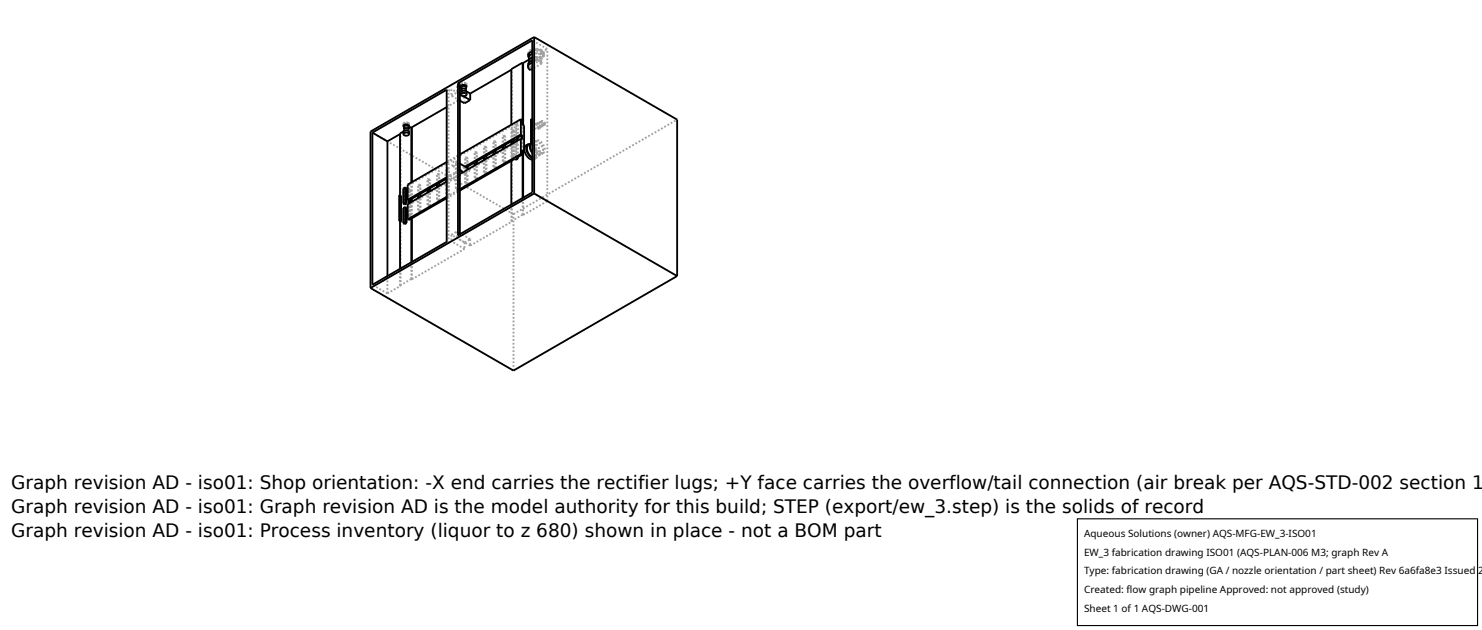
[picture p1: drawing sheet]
<svg xmlns="http://www.w3.org/2000/svg" width="212mm" height="90mm" viewBox="0 0 212 90" stroke-linecap="round" stroke-linejoin="round" font-family="sans-serif">
<g fill="none" stroke="#a0a0a0" stroke-width=".26" stroke-dasharray=".3 .3" stroke-linecap="butt">
<path d="M57.1 19.1h.1M57.2 19.1h-.1M57.6 17.7l.1 .1 .3 .1h.3l.1-.2M57.6 17.7v.3M57.6 18.8l.7-.4M57.7 17.8l.2-.2h.3M57.7 18.1l.3 .1 .3-.1M57.7 17.9v-.1M57.7 17.7l.2-.1h.3M57.7 17.7l.2-.2 .3 .1M57.7 18.8l.2-.1h.3M57.7 18.5l.2-.2h.3"/>
<path d="M57.7 18.1l.2-.2 .3 .1M57.7 18.8v-.1M57.7 18.5v-.1M57.7 18.1v-.1M58.2 18.7l.1 .1M58.2 18.3l.1 .2M58.2 18l.1 .1M58.2 17.6l.1 .1M58.2 17.6l.1 .2M58.3 17.5h-.4l-.3 .2M58.3 18.8l-.2 .2-.4-.2M58.3 18.5l-.3 .1-.3-.1"/>
<path d="M58.3 18.1l-.3 .2-.3-.2M58.3 17.7l-.3 .2-.3-.2M58.3 18.8v-.1M58.3 18.5v-.1M58.3 18.1v-.1M58.3 17.9v-.1M58.3 18.5l-.3 .2-.3-.2M58.3 17.8l-.3 .1-.3-.1M58.4 17.7l-.1-.2M58.4 18.8l-.1 .2-.3 .1-.3-.1-.1-.2M58.4 17.7v.3M63.8 15.3l2.6-1.5"/>
<path d="M64.1 13l.4-.3M64.1 13l-.3-.2M64.5 12.7v1M64.5 13.7l.8-.5M65.3 12.3v.9M65.3 12.3l.4-.3M65.7 14.4l-1.2-.7M65.7 13.4l-.4-.2M65.7 12.5l-.4-.2M65.8 12l.1 .2 .3 .1 .3-.1 .1-.2M65.8 12v.4M65.9 12.1l.2-.2 .4 .1"/>
<path d="M65.9 12.5l.3 .1 .4-.1M65.9 12.2v-.1M65.9 13.2l.2-.2 .3 .1M65.9 12.8l.2-.1h.3M65.9 12.5l.2-.2h.3M65.9 12.1l.2-.2 .3 .1M65.9 12l.2-.1h.3M65.9 13.2v-.2M65.9 12.5v-.1M65.9 12v.1M66.2 13.7l-.4-.2M66.4 13.8l-1.9-1.1"/>
<path d="M66.4 13.8v1M66.4 13.1l.1 .1M66.4 12.7l.1 .1M66.4 12.3l.1 .2M66.4 12l.1 .1M66.4 11.9l.1 .1M66.5 12l.1 .1M66.5 11.9l-.4-.1-.3 .2M66.5 13.2l-.3 .2-.3-.2M66.5 12.8l-.2 .2-.4-.2M66.5 12.5l-.2 .1-.4-.1M66.5 13.2v-.2"/>
<path d="M66.5 12.5v-.1M66.5 12.1l-.3 .2-.3-.2M66.5 12l-.3 .2-.3-.2M66.5 12v.1M66.5 13l-.6-.4M66.6 12.2v-.1M66.6 12.8l-.4 .2-.3-.2M66.6 12.5l-.3 .2-.4-.2M66.6 12.1l-.3 .2-.3-.1-.1-.1M66.6 12l-.1-.1M66.6 13.2l-.1 .2h-.3h-.2l-.2-.2M66.6 12v.4"/>
<path d="M71.8 19.3h.1M72.1 19.5l-.3-.2M72.2 19.5h-.1M72.2 19.5l-.3-.2M73 10l.1-.1M73.1 9.9h-.1M73.2 18.6v-.1M73.4 18.7v3.7M73.4 18.7l-.2-.1M73.4 18.7v1.3M73.4 18.7l-.2-.2M73.5 19.9v-2.2"/>
<path d="M73.7 17.9l.3-.2M73.7 17.9l-.2-.2M73.8 17.6l.8-.5M73.8 19.8v-2.2M74 19.6v-1.9M74 17.7l-.2-.1M74.5 20l.1-.1M74.5 20v-.1M74.5 19.3v-1.5M74.5 17.8l.1-.1M74.8 18l-.3-.2M74.9 17.9l-.1 .1"/>
<path d="M75.4 7.6v.2M75.4 7.6v.3M75.5 8.2l.3 .2M75.5 7.6l.3-.3 .4-.2h.6l.5 .2M75.5 7.9l.6 .3 .7 .1 .6-.3 .3-.4M75.6 8.5l.2-.1M75.6 8.2l.1-.3 .5-.2 .5-.1 .6 .2M75.6 8.7l.1-.3 .4-.2 .6-.1 .6 .2M75.6 9.3l.1-.4 .4-.2h.6l.6 .1M75.6 7.7l.1-.3 .5-.3h.6l.5 .2M75.6 7.6l.1-.3 .5-.2h.6l.5 .1M75.6 8.2v-.1"/>
<path d="M75.6 8.7v-.1M75.6 9.3l-.1-.4M75.6 7.6v.1M75.8 8.4v-.1M75.8 9.7v.3M75.8 8.4l.5 .2 .7-.1 .5-.2 .2-.4M75.8 9.7l-.3-.2-.1-.3M75.8 8.6l-.3-.4M75.8 9.1l-.3-.4M75.9 8.6l-.1-.3M75.9 8.6h-.1M75.9 9.1l-.1-.5"/>
<path d="M75.9 9.1h-.1M75.9 9.6l-.1-.5M75.9 9.6l-.1 .1M75.9 8.6l-.3-.4M75.9 9.1l-.3-.4M75.9 9.6l-.3-.3M76 7.7l.7-.1 .6 .2M76 8.2l.7-.1 .6 .2M76 8.6h.8l.6 .2M76 9l.8-.1 .6 .2M76.1 17.2l-.3-.2M76.2 17.1l-.1 .1"/>
<path d="M76.2 17.1h-.2M76.4 17.8l-.1 .1 .1 .3 .2 .2 .2 .1M76.7 17.6l-.1 .2 .1 .3 .2 .2h.2M76.7 17.6l-.3 .2M76.7 17.7l.1 .4 .2 .1M76.7 17.7l.3-.2M76.8 18.5l.1-.2M76.9 18.3l-.2-.4-.3-.1M77 17.5v.4l.4 .2M77 18.2l.1-.1M77 18.2l.4-.1M77.1 17.5v.4l.2 .1"/>
<path d="M77.1 17.5l.2-.2M77.1 18.3l.1-.2M77.1 18.3l-.3 .2M77.1 18.1l-.1-.3-.3-.1M77.2 18.1l-.2-.4-.3-.1M77.3 8.8v-.5M77.3 8.3v-.5M77.3 7.8v-.3M77.3 7.3l.3 .4M77.3 7.2l.3 .4M77.3 7.5h.1M77.3 7.5l.2 .2 .1 .2"/>
<path d="M77.3 7.3l.2 .2 .1 .2M77.3 17.3l.1 .4 .3 .2M77.3 18l.1-.1M77.3 18l.4-.1M77.4 18.1v-.2M77.4 17.3v.4l.3 .2M77.4 17.3h.1M77.4 7.5l-.7-.2h-.7M77.4 7.5l.8-.5M77.4 7.2l-.6-.2h-.7l-.5 .3-.2 .3M77.4 9.1l-1.4 .8M77.4 9.1v-.3"/>
<path d="M77.4 8.8h-.1M77.4 17.9l-.1-.3-.2-.1M77.4 17.9l-.1-.3-.3-.1M77.5 17.3v.3l.3 .2M77.6 7.7l-.3 .4-.7 .2-.7-.2-.3-.2v-.2M77.6 7.6l-.3 .4-.7 .2-.7-.2-.3-.4M77.6 7.6v.1M77.6 7.9l-.2 .4-.5 .2h-.5l-.6-.2M77.6 7.9v-.2M77.6 7.7l-.3 .4-.7 .2-.7-.2-.4-.4M77.7 17.9v-.2M77.7 17.9l.1-.1"/>
<path d="M77.7 17.9l.1-.2M77.7 7.6l-.1-.2-.2-.2M77.7 7.9l-.1-.2-.2-.2M77.7 7.6v.3M77.7 17.7l-.1-.3-.2-.1M77.8 17.7l-.2-.3-.3-.1M77.8 17.8v-.1M77.8 17.7l-.1-.3-.2-.1M78.2 7l-2.2-1.2M57.1 31.6v-3.7M57.2 28v3.7M57.2 28h.1"/>
<path d="M57.2 28l-.2-.1M57.8 32v-2.2M57.8 29.8l.3-.1M57.8 29.2v-2.2M57.8 27l.3-.1M57.8 29.8l-.2-.1M57.8 27l-.2-.1M58.4 30.8v-1.7M58.4 28.6v-1.5M58.4 27.1v-.1M58.4 27.1v-.6M58.4 26.5l15.1-8.8"/>
<path d="M58.4 30.8v-1.6M58.4 31.4v-.6M58.4 29.2l-.2-.1M58.4 26.5l-.2-.1M58.4 29.2v-.2M58.4 28.6v-1.6M58.4 29.2l1.3-.7M58.6 27.2h.1M58.6 27.2v3.7M58.6 30.9h.1M58.6 27.2l-.2-.1M58.6 30.9l-.2-.1"/>
<path d="M58.7 27.2v1.3M58.7 28.9v2M58.7 27.2l-.3-.2M58.7 30.9l-.3-.1M58.7 39.8v-2.4M58.7 31.2v-2.4M58.7 28.4v-2.3M58.8 39.9l-.1-.1M58.8 39.9l7.6-4.4M58.8 39.9v-2.5M58.8 31.2v-2.4M58.8 28.4v-2.4"/>
<path d="M59.7 30h.1M59.7 30v-1.5M59.7 28.5v-.2M59.7 27.9v-1.6M59.7 26.3h.1M59.7 28.5h.1M59.8 30v-1.5M59.8 28.5v-.2M59.8 27.8v-1.5M59.8 28.5l1.2-.8M60 30.2v-3.7M60 30.2l-.3-.2"/>
<path d="M60 26.5l-.3-.2M60.1 30.2h-.1M60.1 30.2v-2.1M60.1 27.7v-1.2M60.1 26.5h-.1M60.1 30.2l-.3-.2M60.1 26.5l-.3-.2M61 29.3l.1-.1M61 29.3v-1.6M61 27.7v-.2M61 27.1v-1.6M61 25.5h.1"/>
<path d="M61 27.7h.1M61.1 29.2v-1.5M61.1 27.7v-.2M61.1 27v-1.5M61.1 27.7l1.3-.8M61.3 29.4v-3.7M61.3 29.4l-.3-.1M61.3 25.7l-.3-.2M61.4 29.4h-.1M61.4 29.4v-2.1M61.4 26.9v-1.2M61.4 25.7h-.1"/>
<path d="M61.4 29.4l-.3-.2M61.4 25.7l-.3-.2M62.4 28.5v-1.6M62.4 26.9v-.2M62.4 26.3v-1.5M62.4 24.8v-.1M62.4 26.3v-1.6M62.4 26.9l1.3-.7M62.7 28.7v-3.8M62.7 28.7l-.3-.2M62.7 24.9l-.3-.1M62.7 28.6v.1"/>
<path d="M62.7 28.6v-2.1M62.7 26.1v-1.2M62.7 28.6l-.3-.1M62.7 24.9l-.3-.2M63.7 27.7h.1M63.7 27.7v-1.5M63.7 26.2v-.2M63.7 25.5v-1.5M63.7 24l.1-.1M63.7 26.2l.1-.1M63.8 28.3l1.9-1.1M63.8 23.1l1.9-1"/>
<path d="M63.8 25.3l2.4-1.4M63.8 25.9l1.9-1.1M63.8 28.1l1.9-1.1M63.8 27.7v-1.6M63.8 26.1v-.6M63.8 25.5v-1.6M63.8 25.5l1.3-.7M63.8 26.1l1.3-.7M64 27.9v-3.7M64 27.9l-.3-.2M64 24.2l-.3-.2M64.1 34.7l.4-.2"/>
<path d="M64.1 34.7l-.3-.2M64.1 34.7v-21.7M64.1 27.8l-.1 .1M64.1 27.8v-3.7M64.1 24.1l-.1 .1M64.1 27.8l-.3-.1M64.1 24.1l-.3-.2M64.5 33.5v1M64.5 33.5l.8-.4M64.7 23.7l-.1-.2 .1-.2 .2-.3h.2M64.7 23.7l1 .6M65.1 23l.1 .2"/>
<path d="M65.1 23l.6 .4M65.1 26.9v-1.5M65.1 25.4v-.6M65.1 24.8v-1.6M65.1 24.8v-.1M65.1 25.4v-.7M65.1 24.7v-1.5M65.1 24.7l.6-.3M65.1 25.4l1.3-.8M65.2 23.2l-.2 .4-.3 .1M65.3 34l.4-.2M65.3 33.1v.9"/>
<path d="M65.4 27.1v-3.7M65.4 27.1l-.3-.2M65.4 23.4l-.3-.2M65.7 33.8v-.4M65.7 33.8l-.3-.2M65.7 33.3l-.4-.2M65.8 24.4l.6-.4M66.2 24.6l.4 .2M66.2 23.9l.2-.1M66.2 23.9l.2 .1M66.2 24.5l.2 .1M66.4 35.5l-1.9-1"/>
<path d="M66.4 34.6l.8-.5M66.4 34.6v.9M66.4 34.6l-1.9-1.1M66.4 23.8l.2 .1M66.4 24.4l.2 .1M66.4 26.2l.1-.1M66.4 24l.3 .1M66.4 24.6l.3 .2M66.4 26.2v-1.6M66.4 24v-1.6M66.4 22.4h.1M66.5 26.1v-1.5"/>
<path d="M66.5 24.6l.3 .2M66.5 23.9l.3 .2M66.5 23.9h.1M66.5 23.9v-1.5M66.6 24.8l-.1-.3 .2-.4M66.6 24.5l-.1 .1M66.6 24.5l1.2-.7M66.7 26.3v-1.5M66.7 24.8h-.1M66.7 24.1v-1.5M66.7 26.3l-.3-.1M66.7 22.6l-.3-.2"/>
<path d="M66.8 26.3v-1.5M66.8 26.3h-.1M66.8 24.1h.2M66.8 24.1v-.1M66.8 23.8v-1.2M66.8 22.6h-.1M66.8 26.3l-.3-.2M66.8 22.6l-.3-.2M67 24.1v.2M67 24.3l-.2 .5M67.2 35.1l5.9-3.5M67.2 34.1v1"/>
<path d="M67.2 35.1l-1.9-1.1M67.2 34.1l-1.4-.7M67.8 25.4v-1.6M67.8 23.8v-.2M67.8 23.2v-1.5M67.8 21.7v-.1M67.8 23.2v-1.6M67.8 23.8l1.3-.7M68.1 25.5v-3.7M68.1 25.5l-.3-.1M68.1 21.8l-.3-.1M68.1 25.5v-2.1"/>
<path d="M68.1 23v-1.2M68.1 21.8l-.3-.2M69.1 24.6h.1M69.1 24.6v-1.5M69.1 23.1v-.2M69.1 22.4v-1.5M69.1 20.9l.1-.1M69.1 23.1l.1-.1M69.2 24.6v-1.6M69.2 23v-.2M69.2 22.4v-1.6M69.2 23l1.3-.7"/>
<path d="M69.4 24.8v-3.7M69.4 24.8l-.3-.2M69.4 21.1l-.3-.2M69.5 24.7l-.1 .1M69.5 24.7v-2.1M69.5 22.2v-1.2M69.5 21l-.1 .1M69.5 24.7l-.3-.1M69.5 21l-.3-.2M70.5 23.8v-1.5M70.5 22.3v-.2M70.5 21.7v-1.6"/>
<path d="M70.5 21.6v-1.5M70.5 22.3l1.3-.8M70.8 24v-3.7M70.8 24l-.3-.2M70.8 20.3l-.3-.2M70.8 24v-2.1M70.8 21.5v-1.2M71.8 23.1l.1-.1M71.8 23.1v-1.6M71.8 21.5v-.2M71.8 20.9v-1.6M71.8 21.5h.1"/>
<path d="M71.9 23v-1.5M71.9 21.5v-.2M71.9 20.8v-1.5M71.9 21.5l1.3-.8M72.1 23.2v-3.7M72.1 23.2l-.3-.1M72.2 23.2h-.1M72.2 23.2v-2.1M72.2 20.7v-1.2M72.2 23.2l-.3-.2M73 31.6v-2.4M73 23v-2.4"/>
<path d="M73 20.2v-2.4M73 31.6l1.6-.9M73.1 31.6v-21.7M73.1 31.6h-.1M73.2 20.1v-1.5M73.2 22.3v-1.6M73.2 20.7v-.2M73.2 20.1v-1.6M73.2 20.7l.3-.2M73.3 30.6l-20.4-11.8M73.3 30.6l23.4-13.5M73.4 22.4l-.2-.1"/>
<path d="M73.4 20.4v2M73.5 22.7v-2.2M73.7 20.7l.3-.2M73.7 22.8v-2.1M73.7 20v-2.1M73.7 20.7l-.2-.2M73.8 20.4l.7-.4M73.8 22.6v-2.2M74 22.4v-1.9M74 20.5l-.2-.1M74.5 21.5h.1M74.5 21.5v-1.5"/>
<path d="M74.6 21.6l-.1-.1M74.6 30.7v-2.4M74.6 21.6v-3.8M74.7 30.7h-.1M74.7 30.7l3.5-2M74.7 30.7v-2.5M74.7 21.7v-3.9M74.8 21.7v-3.7M75.8 20.7h.1M75.8 20.7v-.2M75.9 20.7v-.2M76 21.8l.5 .4h.4"/>
<path d="M76 22.5h.4M76 22.6h.5M76 22.8h.3M76 20.4l.3-.2M76.1 20.9v-3.7M76.1 20.9l-.3-.2M76.2 20.9h-.1M76.2 20.9v-3.8M76.2 20.9l-.3-.2M76.3 22.8l.1-.2 .1-.4M76.3 20.2l-.2 .5 .2 .7 .6 .5 .5 .1M76.3 20.2l-.1 .5 .2 .7 .5 .5 .4 .1"/>
<path d="M76.3 20.2l.3-.1M76.4 22.5l.2-.2 .1-.3M76.4 22.5l.5-.3M76.5 22.2l-.1-.5-.4-.6-.4-.3h-.5M76.5 22.6l.2-.2 .1-.3M76.5 22.6l-.2 .2M76.6 20.1l-.2 .5 .2 .6 .5 .6h.5M76.7 22l-.2-.5-.3-.5-.4-.3-.3 .1M76.8 22.1l-.3-.9-.4-.4-.4-.2M76.9 22.2l.2-.2v-.2M76.9 22.2l.5-.2M76.9 22.2l.2-.1v-.3"/>
<path d="M77.1 21.8l-.1-.6-.3-.4-.4-.3h-.4M77.1 21.8l-.1-.5-.2-.5-.4-.3-.4-.1M77.3 22l.2-.2 .1-.3M77.3 22l.3-.2M77.4 22l.1-.2 .1-.3M77.6 21.5l-.2-.5-.3-.5-.4-.3h-.4M77.6 21.8l.2-.1v-.3M77.6 21.5l-.1-.5-.4-.5-.4-.3h-.4M77.8 21.4l-.1-.5-.3-.5-.4-.3h-.4M78.2 28.7l-2.2-1.2M78.2 28.7v-21.7M55.3 41.9l1.9-1.1"/>
<path d="M55.3 41.9l-2.1-1.2M55.3 41.9v-2.5M57.1 40.8v-2.4M57.1 40.8l1.6-1M57.2 40.8h-.1M57.2 40.8v-21.7M73.3 52.9v-22.3"/>
</g>
<g fill="none" stroke="#000" stroke-width=".26">
<path d="M53.2 18.9l10.6-6.1v21.7l-10.6 6.2zM53.2 18.9l2.1 1.3M57.1 19.1l-1.8 1.1M57.6 19.1l.1-.1 .3-.1 .3 .1 .1 .1M57.6 19.1l.1 .2 .3 .1 .3-.1 .1-.2M57.6 19.1l.1-.4 .3-.1 .4 .1v.4M57.6 18.8l-.5 .3v8.8M57.7 18.1l-.1-.2 .4-.1 .4 .1-.1 .2M57.7 17.9v.1M57.7 18.7v-.3l.3-.1 .3 .1v.3M57.7 18.4v-.4l.3-.1 .3 .1v.4M58.3 17.9v.1"/>
<path d="M58.7 18.1l-.4 .3M58.7 18.1v8M58.7 18.1l.1 .1M58.8 18.2v7.8M63.8 15.3l-5 2.9M65.4 11.9l.3 .1v21.4M65.4 11.9l10.6-6.1v21.7l-10.6 6.1zM65.7 13.4l.1 .1M65.7 12.5l.2 .1M65.8 13.5l.1-.2h.3h.3l.1 .2M65.8 13.5l.1 .1 .3 .1h.3l.1-.2M65.8 13.5l.1-.4 .3-.1 .4 .1v.4"/>
<path d="M65.9 12.5v-.2l.3-.2 .4 .1v.3M65.9 12.2v.2M65.9 13v-.3l.3-.1 .3 .1v.3M65.9 12.8v-.4l.3-.1 .3 .1v.4M66.2 13.7l1 .6M66.5 13l.7 .4M66.6 12.2l-.1 .2M67.2 14.3l-.8 .5-.7-.4M67.2 13.4v.9M73 10l-5.8 3.4M73.4 20v.4M74 19.9l-.3 .1-.2-.1-.3 .2"/>
<path d="M74 19.6v.3M74.4 19.8l-8.7 5M74.4 17l.2 .1v.6l.3 .2v3.7M74.4 19.2l.2 .1M74.4 19.2l-8 4.6M74.4 17l-8.7 5.1M74.4 17v2.2M74.4 19.8v2.2M74.5 19.3l-.7 .5 .2 .1M74.5 19.3v.6M74.6 19.3h-.1M74.6 19.3v.6l-.2-.1"/>
<path d="M74.6 8.9l-1.6 1v7.9M74.6 8.9l.1 .1M74.6 8.9v8.9M74.7 9v8.8M75.4 9.5l.1 .3 .3 .2 .2-.1M75.4 7.8l.1 .1M75.5 8.2l.1 .4M75.5 7.6l.1 .5M75.6 8.5l-.9 .5M75.9 17v3.5M75.9 17l.1 .1M75.9 17l-.1 3.5"/>
<path d="M76 7.3l-.5 .4-.1 .3 .1 .2M76 7.7l-.3 .2-.2 .3M76 8.2l-.4 .3-.1 .4M76 8.6l-.5 .4-.1 .5M76 9l-.4 .2-.2 .3M76.3 5.3l-23.4 13.5v22.3M76.3 5.3v22.3M76.3 5.3l20.4 11.8v22.3M55.3 20.2v19.2M57 31.6l.3 .1M57.1 27.8l.2 .2v3.7M57.1 27.8l-.1 3.8"/>
<path d="M57.1 31.6l.2 .1M57.1 31.6h-.1M57.1 27.8v3.8M57.1 31.6v6.8M57.9 26.8l.2 .1v2.2M57.9 29.6l.2 .1v2.2M57.9 26.8l-.3 .1v2.2M57.9 29.6l-.3 .1v2.2M57.9 31.7l.2 .2M57.9 31.7l-.3 .2M57.9 26.8v2.1M57.9 29.6v2.1"/>
<path d="M57.9 28.9l.2 .2M57.9 28.9l-.3 .2M58.1 31.9l-.3 .1-.2-.1M58.1 29.1l-.3 .1-.2-.1M58.2 28.5l.2 .1M58.4 28.6v.5M58.4 28.6v.4M58.7 28.5v.4M58.7 28.4v.4M58.7 31.2v6.2M58.8 28.4v.4M58.8 31.2v6.2"/>
<path d="M59.7 27.9v.4M59.7 27.9l-1.3 .7M59.8 27.8v.5M59.8 27.8l-.1 .1M60.1 27.7v.4M61 27.1l-1.2 .7M61 27.1v.4M61.1 27v.5M61.4 26.9v.4M62.4 26.3v.4M62.4 26.3l-1.4 .8M62.7 26.1v.4"/>
<path d="M63.7 25.5l-1.3 .8M63.7 25.5v.5M63.8 28.3l-5.4 3.1-.2-.1M63.8 25.5h-.1M63.8 23.1l-5.6 3.3v2.1M63.8 25.3l-5.6 3.2M63.8 25.9l-5.6 3.2v2.2M63.8 28.1l-5.6 3.2M65.7 33.3l.1 .1M65.7 24.3l.5 .3M65.7 23.4l1.3 .7M65.8 24.4h-.1"/>
<path d="M66.8 23.8v.2M67 24.1h.1M67.8 23.2v.4M67.8 23.2l-1.2 .7M67.8 23.2h.1M68.1 23v.4M69.1 22.4v.5M69.1 22.4l-1.3 .8M69.2 22.4v.4M69.2 22.4h-.1M69.5 22.2v.4M70.5 21.7v.4"/>
<path d="M70.5 21.7l-1.3 .7M70.5 21.6v.5M70.5 21.6v.1M70.8 21.5v.4M71.8 20.9v.4M71.8 20.9l-1.3 .7M71.9 20.8v.5M71.9 20.8l-.1 .1M72.2 20.7v.4M73 20.2v.4M73 23v6.2M73.2 20.1l-1.3 .7"/>
<path d="M73.2 20.1v.4M73.2 20.1h.1M74 22.7l-.3 .1-.2-.1-7.8 4.5M74 22.4v.3M74.4 22l-8.7 5M74.4 22l.2 .1M74.6 21.6h.3M74.6 22.1l-.8 .5 .2 .1M74.6 21.6v6.7M74.7 21.7v6.5M74.9 21.6l-.3-.1v.6M75.4 20.6l-.2 .4v.6l.4 .6 .4 .4"/>
<path d="M75.4 20.6l-.5 .4v.7l.5 .8 .6 .3M75.7 20.6h-.3M75.8 20.5l.2-.1-.2 .2-.1 .3 .3 .9-.3-.7zM75.9 20.5l-.5 .3-.1 .5 .2 .7 .5 .5M76.3 27.6l-23.4 13.5M76.3 27.6l20.4 11.8M96.7 39.4l-23.4 13.5-20.4-11.8"/>
</g>
<path d="M153.9 74.1h57.1v15.2h-57.1z" fill="#fff" stroke="#000" stroke-width=".16"/>
<g font-size="2.6">
<text x="1.6" y="69.8">Graph revision AD - iso01: Shop orientation: -X end carries the rectifier lugs; +Y face carries the overflow/tail connection (air break per AQS-STD-002 section 1</text>
<text x="1.6" y="73.3">Graph revision AD - iso01: Graph revision AD is the model authority for this build; STEP (export/ew_3.step) is the solids of record</text>
<text x="1.6" y="76.7">Graph revision AD - iso01: Process inventory (liquor to z 680) shown in place - not a BOM part</text>
</g>
<g font-size="1.4">
<text x="154.8" y="76.6">Aqueous Solutions (owner) AQS-MFG-EW_3-ISO01</text>
<text x="154.8" y="79.3">EW_3 fabrication drawing ISO01 (AQS-PLAN-006 M3; graph Rev A</text>
<text x="154.8" y="82">Type: fabrication drawing (GA / nozzle orientation / part sheet) Rev 6a6fa8e3 Issued 2</text>
<text x="154.8" y="84.7">Created: flow graph pipeline Approved: not approved (study)</text>
<text x="154.8" y="87.4">Sheet 1 of 1 AQS-DWG-001</text>
</g>
</svg>
